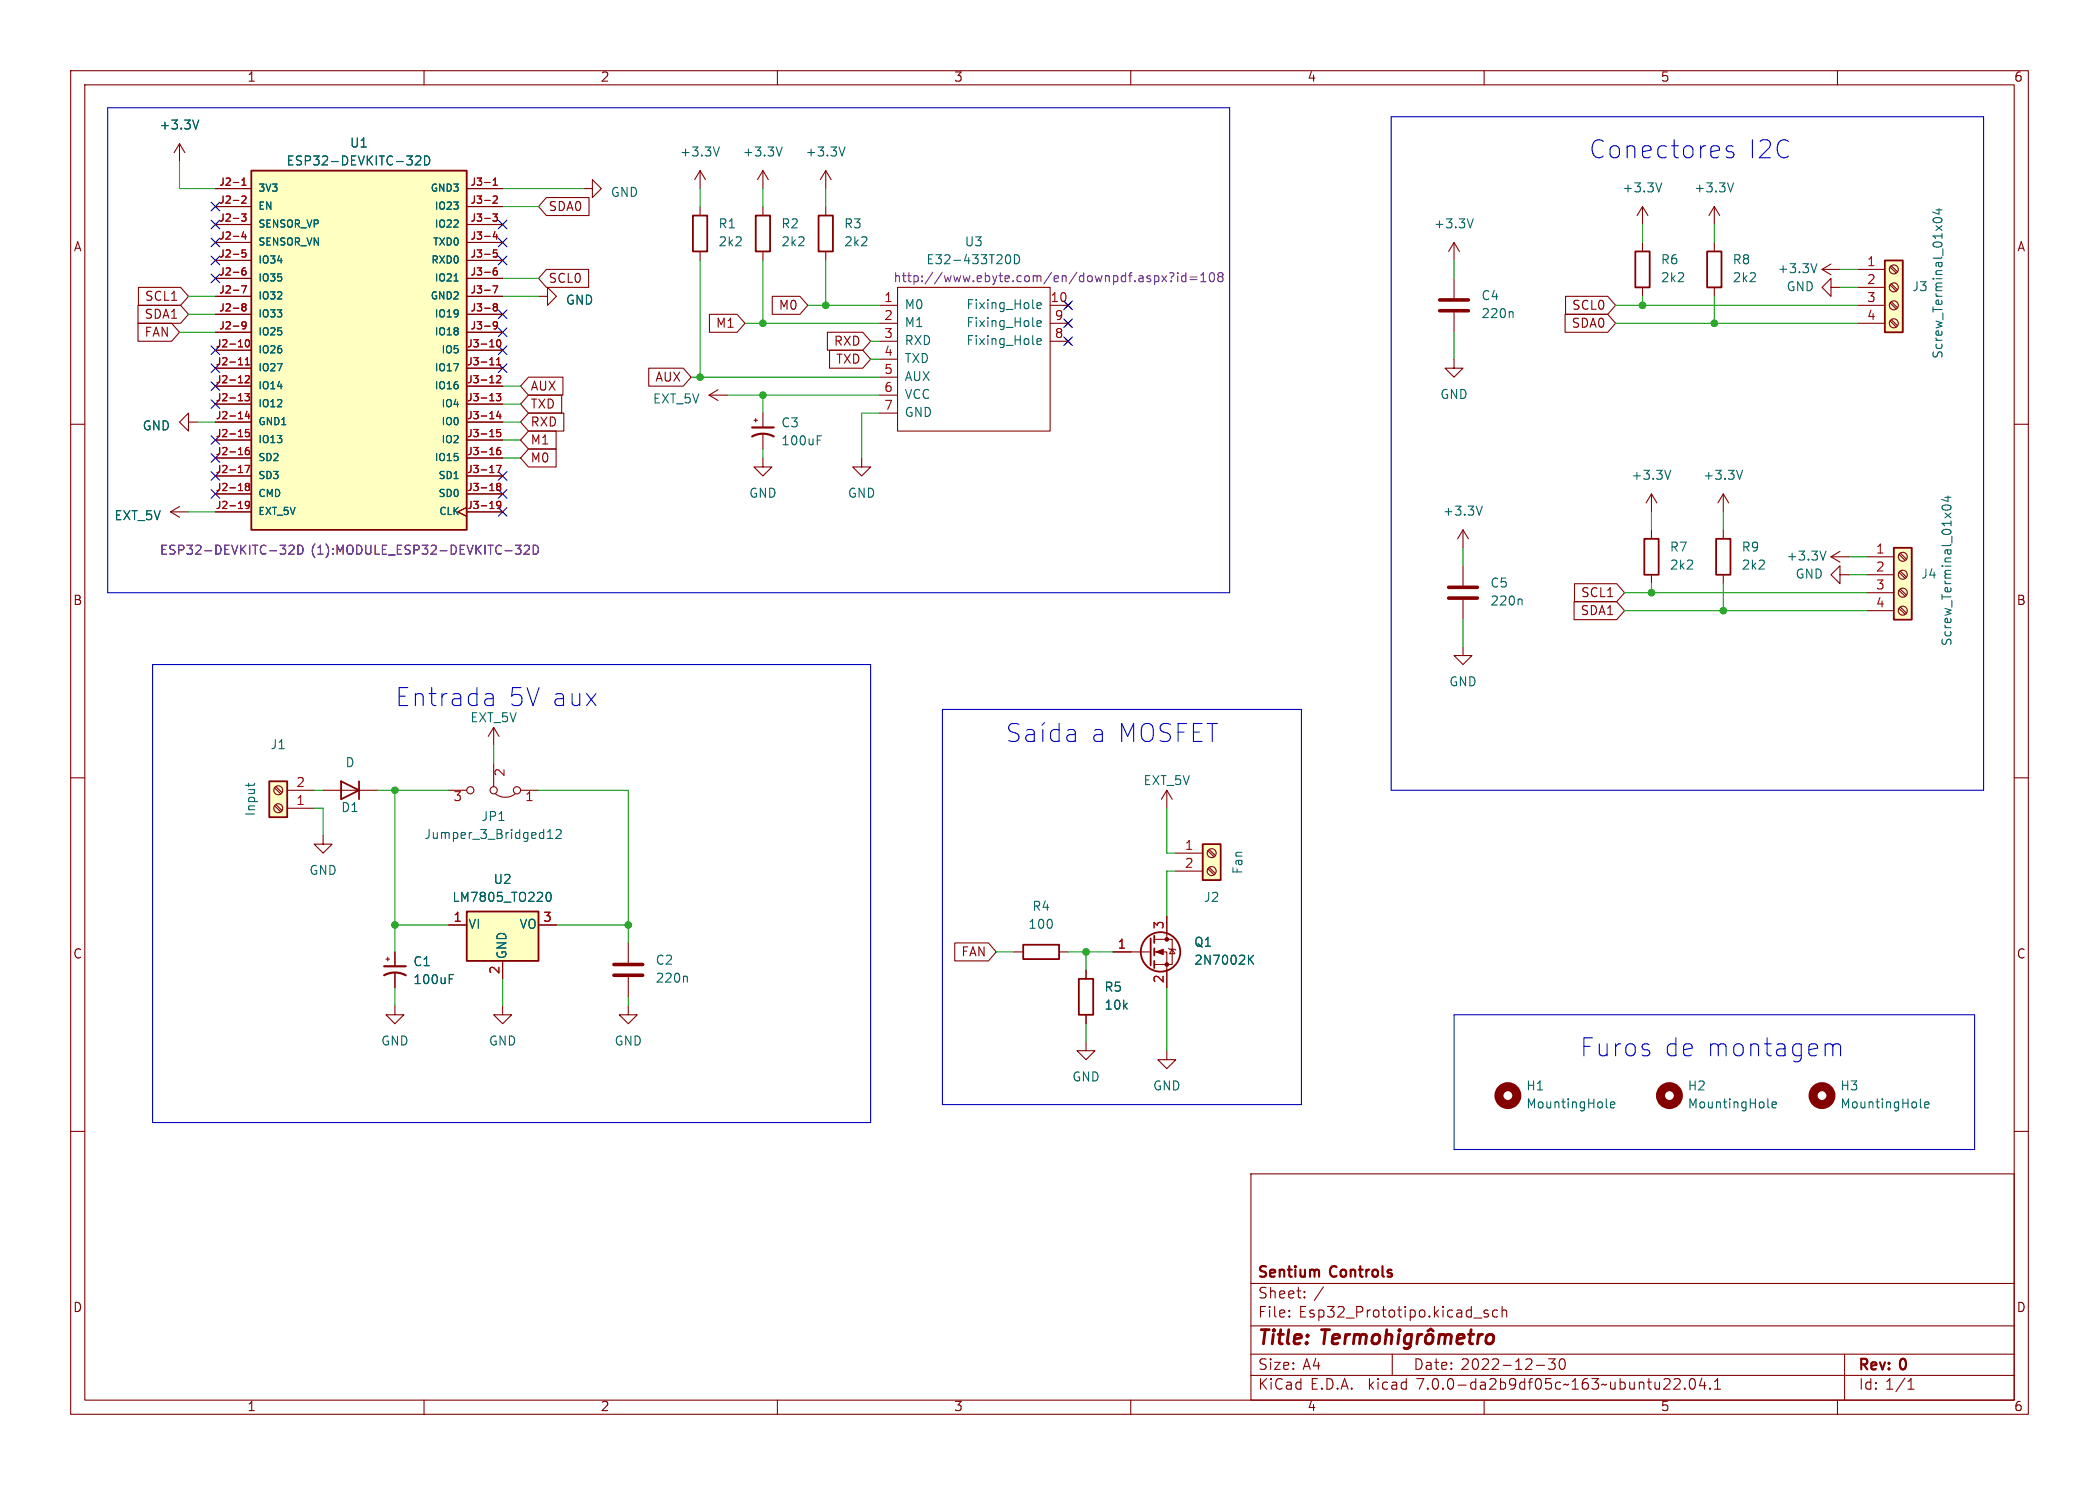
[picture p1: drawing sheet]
<svg xmlns="http://www.w3.org/2000/svg" width="297mm" height="210mm" viewBox="0 0 297 210" stroke-linecap="round" stroke-linejoin="round" font-family="sans-serif">
<g fill="none" stroke="#840000" stroke-width=".15">
<path d="M10 10h277v190h-277zM12 12h273v186h-273zM60 10v2M110 10v2M160 10v2M210 10v2M260 10v2M25.4 20.3l-.8 1.3M25.4 20.3v2.6M25.4 20.3l.8 1.3M30.5 26.7h5.1M30.5 29.2h5.1"/>
<path d="M30.5 31.8h5.1M30.5 34.3h5.1M30.5 36.8h5.1M30.5 39.4h5.1M66 26.7h5.1M66 29.2h5.1M66 31.8h5.1M66 34.3h5.1M66 36.8h5.1M66 39.4h5.1M77.3 38.1h6v2.5h-6l-1.1-1.2zM77.3 27.9h6v2.6h-6l-1.1-1.3z"/>
<path d="M82.5 26.7h1.3v-1.3l1.3 1.3-1.3 1.2v-1.2M99.1 24.1l-.8 1.3M99.1 24.1v2.6M99.1 29.2v1.3M99.1 35.6v1.2M99.1 24.1l.7 1.3M107.9 24.1l-.7 1.3M107.9 24.1v2.6M107.9 29.2v1.3M107.9 35.6v1.2M107.9 24.1l.8 1.3M116.8 24.1l-.7 1.3"/>
<path d="M116.8 24.1v2.6M116.8 29.2v1.3M116.8 35.6v1.2M116.8 24.1l.8 1.3M205.7 34.3v2.5M205.7 39.4v2.8M205.7 34.3l-.7 1.3M205.7 34.3l.8 1.3M232.4 29.2l-.8 1.3M232.4 29.2v2.6M232.4 34.3v1.3M232.4 29.2l.8 1.3"/>
<path d="M242.6 29.2l-.8 1.3M242.6 29.2v2.6M242.6 34.3v1.3M242.6 29.2l.7 1.3M257.8 38.1l1.3 .8M257.8 38.1h2.5M259.1 37.3l-1.3 .8M262.9 38.1h3.8M267.4 37.8l.9 .8M267.6 37.6l.9 .8M10 60h2M19.5 45.7h4.8l1.1 1.3-1.1 1.3h-4.8z"/>
<path d="M19.5 43.2h6.1l1.1 1.3-1.1 1.2h-6.1zM19.6 40.6h6l1.1 1.3-1.1 1.3h-6zM26.7 59.7v-1.3l-1.3 1.3 1.3 1.3v-1.3h1.2M30.5 49.5h5.1M30.5 52.1h5.1M30.5 54.6h5.1M30.5 57.2h5.1M30.5 59.7h5.1M30.5 41.9h5.1M30.5 44.5h5.1M30.5 47h5.1M66 49.5h5.1"/>
<path d="M66 52.1h5.1M66 54.6h5.1M66 57.2h5.1M66 59.7h5.1M66 41.9h5.1M66 44.5h5.1M66 47h5.1M74.8 58.4h5v2.6h-5l-1.1-1.3zM74.8 55.9h4.7v2.5h-4.7l-1.1-1.2zM74.8 53.3h4.9v2.6h-4.9l-1.1-1.3zM76.2 41.9h1.3v-1.3l1.2 1.3-1.2 1.3v-1.3M91.8 52.1h4.9l1.1 1.2-1.1 1.3h-4.9z"/>
<path d="M100.3 55.9h2.6M100.3 55.9l1.3 .7M100.4 44.4h3.9l1.1 1.3-1.1 1.3h-3.9zM101.6 55.1l-1.3 .8M106.7 59.4h.5M106.9 59.2v.5M107.9 58.4v2.1M109.3 41.9h3.9l1.1 1.3-1.1 1.3h-3.9zM117.1 47h5l1.1 1.3-1.1 1.2h-5zM117.4 49.5h4.7l1.1 1.3-1.1 1.3h-4.7zM124.5 43.2h2.5M124.5 45.7h2.5"/>
<path d="M124.5 48.3h2.5M124.5 50.8h2.5M124.5 53.3h2.5M124.5 55.9h2.5M124.5 58.4h2.5M127 40.6h21.6v20.4h-21.6zM148.6 43.2h2.5M148.6 45.7h2.5M148.6 48.3h2.5M150.7 47.9l.8 .7M150.7 42.8l.8 .8M150.7 45.3l.8 .8"/>
<path d="M151.5 47.9l-.8 .7M151.5 42.8l-.8 .8M151.5 45.3l-.8 .8M205.7 50.8v1.3h1.3l-1.3 1.2-1.2-1.2h1.2M205.7 44.2v2.8M221.5 44.4h6l1.1 1.3-1.1 1.3h-6zM221.5 41.9h6l1.1 1.3-1.1 1.3h-6zM232.4 40.6v1.3M242.6 40.6v1.3M259.1 40.6v-1.2l-1.3 1.2 1.3 1.3v-1.3h1.2M262.9 40.6h3.8M262.9 43.2h3.8"/>
<path d="M262.9 45.7h3.8M267.4 45.4l.9 .8M267.4 42.8l.9 .9M267.4 40.3l.9 .8M267.6 45.2l.9 .9M267.6 42.7l.9 .8M267.6 40.1l.9 .9M285 60h2M24.1 72.4h2.6M24.1 72.4l1.3 .8M25.4 71.6l-1.3 .8M30.5 62.2h5.1"/>
<path d="M30.5 64.8h5.1M30.5 67.3h5.1M30.5 69.9h5.1M30.5 72.4h5.1M66 71.8l-1.2 .6 1.2 .6M66 62.2h5.1M66 64.8h5.1M66 67.3h5.1M66 69.9h5.1M66 72.4h5.1M74.8 63.5h3.9v2.5h-3.9l-1.1-1.2zM74.8 61h3.9v2.5h-3.9l-1.1-1.3z"/>
<path d="M107.9 64.8v1.2h1.3l-1.3 1.3-1.2-1.3h1.2M107.9 61.5v2M121.9 64.8v1.2h1.3l-1.3 1.3-1.3-1.3h1.3M207 74.9v2.6M207 74.9l-.8 1.3M207 74.9l.8 1.3M233.7 69.9v2.5M233.7 74.9v1.3M233.7 69.9l-.8 1.2M233.7 69.9l.7 1.2M243.8 69.9l-.7 1.2M243.8 69.9v2.5"/>
<path d="M243.8 74.9v1.3M243.8 69.9l.8 1.2M259.1 78.7h2.5M259.1 78.7l1.2 .8M260.3 78l-1.2 .7M264.2 78.7h3.8M268.7 78.4l.9 .8M268.9 78.2l.8 .9M207 91.4v1.3h1.3l-1.3 1.3-1.3-1.3h1.3M207 80v2.8M207 84.8v2.8M222.7 85.1h6.1l1.1 1.3-1.1 1.2h-6.1z"/>
<path d="M222.8 82.5h6l1.1 1.3-1.1 1.3h-6zM233.7 81.3v1.3M243.8 81.3v1.3M260.3 81.3v-1.3l-1.2 1.3 1.2 1.3v-1.3h1.3M264.2 81.3h3.8M264.2 83.8h3.8M264.2 86.4h3.8M268.7 86l.9 .9M268.7 83.5l.9 .8M268.7 80.9l.9 .9M268.9 85.9l.8 .8M268.9 83.3l.8 .9"/>
<path d="M268.9 80.8l.8 .8M10 110h2M38.9 111.4l.8 .9M38.9 114l.8 .8M39 111.3l.9 .8M39 113.8l.9 .8M40.6 111.8h3.8M40.6 114.3h3.8M45.7 118.1v1.3h1.3l-1.3 1.3-1.3-1.3h1.3M45.7 111.8h7.6M63.5 111.8h2.5M69.8 102.9v2.5"/>
<path d="M69.8 108v3.3M69.8 102.9l-.7 1.2M69.8 102.9l.8 1.2M70.1 112.3a2.26 2.26 0 0 0 2.8 0M73.7 111.8h2.5M165.1 111.8l-.8 1.2M165.1 111.8v2.5M165.1 111.8l.8 1.2M285 110h2M54.6 135.6h.5M54.9 135.4v.5M55.9 134.6v2.1"/>
<path d="M55.9 137.7v2M63.5 130.8h2.5M71.1 135.9v2.5M76.2 130.8h2.5M88.9 133.4v2.7M88.9 138.2v2.8M135.1 133.3h4.8l1.1 1.3-1.1 1.3h-4.8zM143.5 134.6h1.3M149.9 134.6h1.2M153.7 137.2v1.2M157.5 134.6h5.3M163.3 134.6h1.8v5.1"/>
<path d="M163.3 132.8h2.6v3.6h-2.6M165.1 129.5v3.3M165.4 134.1l.1 .1h.7l.2 .2M165.9 134.2l.3 .7h-.7zM166.4 120.7h3.8M166.4 123.2h3.8M170.9 122.9l.9 .8M170.9 120.3l.9 .9M171.1 122.7l.9 .8M171.1 120.1l.9 .9M10 160h2M55.9 142.2v1.3h1.2l-1.2 1.3-1.3-1.3h1.3"/>
<path d="M71.1 142.2v1.3h1.3l-1.3 1.3-1.3-1.3h1.3M88.9 142.2v1.3h1.3l-1.3 1.3-1.3-1.3h1.3M153.7 147.3v1.3h1.2l-1.2 1.3-1.3-1.3h1.3M153.7 143.5v1.3M165.1 148.6v1.3h1.3l-1.3 1.2-1.3-1.2h1.3M285 160h2M177 166h108v32h-108zM60 198v2M110 198v2M160 198v2M177 194.5h108M177 191.5h108"/>
<path d="M177 187.5h108M177 181.5h108M182.4 186.1l.1 .1-.1 .1M182.4 185.3l.1 .1-.1 .1M184.6 183.4v.1v.1M184.6 182.6v.1v.1M197 191.5v3M208.5 186.4h1.2M210 198v2M210.5 185.3h-.3l-.2 .2v.2l.5 .1 .1 .2-.1 .2-.1 .1-.4-.1M211.9 185.3h-.4l-.3 .2v.5l.1 .2 .2 .1 .4-.1M212.5 185.4a.37 .37 0 0 1 .7 .1v.8"/>
<path d="M212.5 184.8v1.5M217.4 193.1h1.1M219.1 192.2h.9l-.5 .5a.41 .41 0 0 1 .5 .3v.4l-.1 .2-.6 .1-.2-.2M220.8 192.3a.36 .36 0 0 1 .3-.1 .36 .36 0 0 1 .3 .2 .77 .77 0 0 1-.4 1.3 .91 .91 0 0 1-.2-1.4zM236.9 195.1l.2-.1h.5a.41 .41 0 0 1 .1 .6l-.9 .9h.9M238.4 196.3l.1 .1-.1 .1M238.4 196.3l-.1 .1 .1 .1M238.4 196.3v.2M239.2 195a.36 .36 0 0 1 .6 .2 .77 .77 0 0 1-.4 1.3 1 1 0 0 1-.2-1.5zM240.8 194.9l-.3 1.1h.9M241.2 195.5v1M242 196.3v.1v.1"/>
<path d="M242 196.3l-.1 .1 .1 .1M242 196.3v.2M242.6 196.5h.9M242.6 195.4l.4-.4v1.5M260 198v2M261 191.5v6.5M270 196.5h.8M270 195.4l.4-.4v1.5"/>
<circle cx="268" cy="38.1" r=".63"/>
<circle cx="268" cy="40.6" r=".63"/>
<circle cx="268" cy="43.2" r=".63"/>
<circle cx="268" cy="45.7" r=".63"/>
<circle cx="269.2" cy="78.7" r=".63"/>
<circle cx="269.2" cy="86.4" r=".63"/>
<circle cx="269.2" cy="83.8" r=".63"/>
<circle cx="269.2" cy="81.3" r=".63"/>
<circle cx="39.4" cy="111.8" r=".63"/>
<circle cx="39.4" cy="114.3" r=".63"/>
<circle cx="66.5" cy="111.8" r=".51"/>
<circle cx="69.9" cy="111.8" r=".51"/>
<circle cx="73.2" cy="111.8" r=".51"/>
<circle cx="171.4" cy="120.6" r=".63"/>
<circle cx="171.4" cy="123.2" r=".63"/>
</g>
<g fill="none" stroke="#840000" stroke-width=".4">
<path d="M187 188h1.1M187.6 188l-.3 2M188.5 189.4l1-.2v-.4l-.2-.1-.6 .1-.1 .2-.1 .8 .1 .1 .1 .1 .6-.1M190.4 188.7l-.1 1.3M191 188.7a.59 .59 0 0 0-.6 .4M191.6 188.9a.49 .49 0 0 1 .9 .1M191.7 188.7l-.2 1.3M192.5 189a.5 .5 0 0 1 .8-.2v.2l-.1 1M192.5 189l-.1 1M194.3 188.9a.52 .52 0 0 1 .5-.2 .52 .52 0 0 1 .4 .4v.6a.55 .55 0 0 1-.6 .4 .55 .55 0 0 1-.5-.4zM196.1 188.9a.49 .49 0 0 1 .9 .1l-.2 1M196.2 188l-.2 2"/>
<path d="M198 188.7l-.2 1.3M198 188v.2M198 188l-.1 .1 .1 .1M198 188l.1 .1-.1 .1M199.7 188.8a.66 .66 0 0 0-.9 .3l-.1 .6 .1 .2 .2 .1 .6-.1M199.8 188.7l-.2 1.6a.6 .6 0 0 1-.9 .3M200.6 188.7l-.1 1.3M201.2 188.7a.59 .59 0 0 0-.6 .4M201.9 188.9a.52 .52 0 0 1 .5-.2 .52 .52 0 0 1 .4 .4l-.1 .6a.55 .55 0 0 1-.5 .4 .55 .55 0 0 1-.5-.4zM202 188.2l.5-.3 .3 .3M203.7 188.9a.49 .49 0 0 1 .8 .1M203.7 188.7l-.2 1.3"/>
<path d="M204.5 189a.5 .5 0 0 1 .8-.2l.1 .2-.2 1M204.5 189l-.1 1M206.2 189.4l1-.2-.1-.4-.2-.1-.6 .1-.1 .2-.1 .8 .1 .1 .2 .1 .6-.1M207.8 188.7h.7M208.2 188l-.3 1.8 .1 .1 .4 .1M209.2 188.7l-.2 1.3M209.8 188.7a.59 .59 0 0 0-.6 .4M210.4 188.9a.52 .52 0 0 1 .6-.2 .52 .52 0 0 1 .4 .4l-.1 .6a.55 .55 0 0 1-.5 .4 .55 .55 0 0 1-.6-.4z"/>
</g>
<g fill="none" stroke="#840000" stroke-width=".25">
<path d="M35.6 24.1h30.4v50.8h-30.4zM98 30.5h2.1v5.1h-2.1zM106.9 30.5h2.1v5.1h-2.1zM115.8 30.5h2.1v5.1h-2.1zM231.4 35.6h2v5h-2zM241.6 35.6h2v5h-2zM266.7 36.8h2.5v10.2h-2.5zM232.7 76.2h2v5.1h-2zM242.8 76.2h2.1v5.1h-2.1zM268 77.5h2.5v10.1h-2.5zM38.1 110.5h2.5v5.1h-2.5zM48.3 110.5l2.5 1.3-2.5 1.2z"/>
<path d="M50.8 110.5v2.5M170.2 119.4h2.5v5.1h-2.5zM66 128.9h10.2v7h-10.2zM144.8 133.6h5.1v2h-5.1zM152.7 138.4h2v5.1h-2zM162.8 132.7v3.8M163.3 132.3v1.1M163.3 134.1v1M163.3 135.9v1"/>
<circle cx="164.2" cy="134.6" r="2.79"/>
</g>
<g fill="none" stroke="#006464" stroke-width=".15">
<path d="M28.1 17l-.4 1.2M58.8 22.2l.2-.1h.3l.2 .1v.2v.2l-.7 .7h.7M60.1 22.1a.64 .64 0 0 1 .7 .6 .64 .64 0 0 1-.7 .6zM64.2 39.7h.6M101.8 20.8l-.4 1.3M110.7 20.8l-.5 1.3M119.6 20.8l-.5 1.3M142.5 36.1l.1-.1a.69 .69 0 0 1 .3 1.2l-.2 .1-.2-.1M143.5 36a.64 .64 0 0 1 .8 .7 .64 .64 0 0 1-.8 .6zM208.5 30.9l-.5 1.3M235.1 25.9l-.4 1.2M245.3 25.9l-.4 1.2"/>
<path d="M257.1 37.3l-.4 1.3M273.6 30.9a.69 .69 0 0 1 1.2 .3 .8 .8 0 0 1-1.3 0zM273.9 29.7h.9M274.4 29.5v.8l-.9-.3M146.7 48.3l.6-.1v-.3h-.4l-.2 .2 .1 .6h.5M146.7 43.2l.6-.1v-.2l-.4-.1-.2 .2 .1 .6h.5M146.7 45.8l.6-.2v-.2l-.4-.1-.2 .2 .1 .6h.5M213.9 44.1l.2 .2v.6M115.6 61.6h.6M209.7 71.6l-.4 1.3M236.4 66.5l-.4 1.3M246.6 66.5l-.5 1.3"/>
<path d="M258.4 77.9l-.5 1.3M274.9 71.5a.69 .69 0 0 1 1.2 .3 .8 .8 0 0 1-1.3 0zM275.2 70.3h.9M275.6 70.1v.8l-.9-.3M215.2 84.7l.2 .2v.7M35.2 110.8v.4M36 110.8v.2M77.5 118.6h.7M77.5 117.7l.3-.4v1.3M78.7 117.4l.2-.1h.3l.1 .1 .1 .3-.1 .2-.7 .7h.8M63.6 137.8h.6M77.3 126.7l.1-.4 .2-.1a.69 .69 0 0 1 .3 1.1l-.2 .2-.3-.1-.1-.4"/>
<path d="M97.1 138l.2 .2v.7M176.8 135.6l.6 .8M177.4 135.1l-.7 .7M227.3 156.6l.2 .1M227.9 156.3l.6-.2-.1-.2-.3-.1-.2 .2v.6h.5M250.2 156.6l.1 .1M250.7 156.3l.6-.2v-.2l-.4-.1-.2 .2 .1 .6h.5M271.8 156.6l.1 .1M272.3 156.3l.6-.2v-.2l-.4-.1-.2 .2 .1 .6h.5"/>
</g>
<g fill="#ffffc2" stroke="#ffffc2" stroke-width=".14">
<path d="M266.7 36.8h2.5v10.2h-2.5z"/>
<path d="M268 77.5h2.5v10.1h-2.5z"/>
<path d="M38.1 110.5h2.5v5.1h-2.5z"/>
<path d="M66 128.9h10.2v7h-10.2z"/>
<path d="M35.6 24.1h30.4v50.8h-30.4z"/>
<path d="M170.2 119.4h2.5v5.1h-2.5z"/>
</g>
<path d="M203.7 42.4h4.1M203.7 43.9h4.1M205 83.1h4M205 84.6h4M86.9 136.4h4M86.9 137.9h4" fill="none" stroke="#840000" stroke-width=".51"/>
<path d="M106.4 61.7a3.2 3.2 0 0 1 3.1 0M106.4 60.5h3.1M54.4 137.9a3.2 3.2 0 0 1 3 0M54.4 136.7h3" fill="none" stroke="#840000" stroke-width=".3"/>
<g fill="none" stroke="#840000" stroke-width="1.3">
<circle cx="213.4" cy="154.9" r="1.27"/>
<circle cx="236.2" cy="154.9" r="1.27"/>
<circle cx="257.8" cy="154.9" r="1.27"/>
</g>
<g fill="none" stroke="#a90000" stroke-width=".15">
<path d="M34.2 30.3h.6l-.3 .3 .3 .1v.5l-.2 .1-.4-.1M34.2 26.2h.6M34.2 25.5l.3-.3v1M34.2 27.8l.4-.1 .2 .3-.6 .7h.6M34.5 32.8l-.3 .7h.7M34.7 33.1v.7M34.7 37.9h-.3a.68 .68 0 0 0 0 1l.4-.1v-.3l-.2-.2h-.2l-.2 .2M34.8 35.3h-.5l-.1 .5 .2-.1 .3 .1 .1 .1v.4l-.2 .1-.4-.1M69.7 30.3h.7l-.4 .3 .3 .1v.5l-.1 .1-.5-.1M69.8 26.2h.6M69.8 27.8l.4-.1 .2 .3-.7 .7h.7M69.8 25.5l.3-.3v1"/>
<path d="M70 32.8l-.2 .7h.6M70.3 37.9h-.3a.68 .68 0 0 0 0 1l.3-.1 .1-.3-.2-.2h-.2l-.2 .2M70.3 33.1v.7M70.3 35.3h-.5v.5l.1-.1 .4 .1 .1 .1-.1 .4-.1 .1-.4-.1M33.7 51.6h.6M34.2 40.4h.7l-.5 1M34.4 43.4l-.2-.2 .2-.2h.3l.1 .2-.2 .2M34.4 43.4l-.2 .2 .1 .3 .1 .1 .3-.1 .1-.1v-.3l-.2-.1M34.4 43.4h.2M34.7 55.7h.6l-.3 .3 .2 .1v.5l-.1 .1-.4-.1M34.7 53.2l.4-.1 .2 .3-.6 .7h.6M34.7 51.6h.6"/>
<path d="M34.7 50.9l.3-.3v1M34.8 48.1l.2-.1a.54 .54 0 0 1 .3 .5 .54 .54 0 0 1-.3 .6l-.2-.1-.1-.3zM34.8 45.9l-.2 .2h-.2l-.2-.2 .1-.4h.3l.2 .1a.67 .67 0 0 1-.3 .9h-.2M35 58.2l-.3 .7h.6M35.2 58.5v.7M69.3 51.6h.6M69.7 40.4h.7l-.4 1M70 43.4l-.2-.2 .2-.2h.3l.1 .2-.2 .2M70 43.4h.2M70 43.4l-.2 .2v.3l.2 .1 .3-.1 .1-.1-.1-.3-.1-.1M70.2 55.7h.7l-.4 .3 .3 .1v.5l-.1 .1-.5-.1M70.3 51.6h.6"/>
<path d="M70.3 53.2l.4-.1 .2 .3-.7 .7h.7M70.3 50.9l.3-.3v1M70.4 48.1l.1-.1a.54 .54 0 0 1 .4 .5 .54 .54 0 0 1-.4 .6l-.1-.1-.1-.3zM70.4 45.9l-.2 .2h-.2l-.2-.2 .1-.4h.3l.1 .1a.67 .67 0 0 1-.2 .9h-.2M70.5 58.2l-.2 .7h.6M70.8 58.5v.7M34.7 65.8h.6l-.4 1M34.9 68.8l-.2-.2 .2-.2h.3l.1 .2-.2 .2M34.9 68.8l-.2 .2 .1 .3 .1 .1h.2l.2-.2-.1-.3-.1-.1M34.9 68.8h.2M35.2 63.3h-.3a.68 .68 0 0 0 0 1l.3-.1 .1-.3-.2-.2h-.2l-.2 .2M35.2 60.7h-.4l-.1 .5 .2-.1 .3 .1 .1 .1-.1 .4-.1 .1-.4-.1"/>
<path d="M35.3 71.3l-.2 .2h-.2l-.2-.2 .1-.4h.3l.1 .1a.67 .67 0 0 1-.2 .9h-.2M70.2 65.8h.7l-.4 1M70.5 68.8l-.2-.2 .2-.2h.3l.1 .2-.2 .2M70.5 68.8h.2M70.5 68.8l-.2 .2v.3l.2 .1h.2l.2-.2-.1-.3-.1-.1M70.8 63.3h-.3a.68 .68 0 0 0 0 1l.3-.1 .1-.3-.2-.2h-.2l-.2 .2M70.8 60.7h-.5v.5l.1-.1 .4 .1 .1 .1-.1 .4-.1 .1-.4-.1M70.9 71.3l-.2 .2h-.2l-.2-.2 .1-.4h.3l.1 .1a.67 .67 0 0 1-.2 .9h-.2"/>
</g>
<g fill="none" stroke="#840084" stroke-width=".15">
<path d="M164.4 39l.7 .8M165.1 39l-.7 .8M165.5 38.6h.4a.32 .32 0 0 1 .2 .3 .32 .32 0 0 1-.3 .3l-.1 .2M165.7 39.7v.1M166.6 38.6v.1M166.6 39v.8M167.8 38.6v1.2M167.8 39.1l-.4-.1-.2 .2v.4l.1 .2h.5M168.4 39.2h1M168.4 39.5h1M169.9 39.8h.7M169.9 38.9l.4-.3v1.2"/>
<path d="M171.2 38.7l.2-.1a.69 .69 0 0 1 .3 1.1l-.2 .1a.69 .69 0 0 1-.3-1.1zM172.6 39.1l-.3-.2 .3-.3h.2l.3 .2-.3 .3M172.6 39.1l-.3 .3v.2l.3 .2h.2l.3-.2v-.2l-.3-.3M172.6 39.1h.2M40.9 77.2l.2-.1h.3l.2 .1v.3v.1l-.8 .8h.8M42.2 77.1a.64 .64 0 0 1 .7 .6 .64 .64 0 0 1-.7 .7zM72.9 77.1h.8l-.4 .5 .3 .1 .1 .4-.2 .3h-.4M74.2 77.2l.2-.1h.3l.2 .1v.3v.1l-.8 .8h.8M75.5 77.1a.64 .64 0 0 1 .7 .6 .64 .64 0 0 1-.7 .7z"/>
</g>
<g fill="#840000" stroke="#840000" stroke-width=".15">
<path d="M163.6 134.6l1-.4v.8z"/>
<circle cx="165.1" cy="136.4" r=".25"/>
<circle cx="165.1" cy="132.8" r=".25"/>
</g>
<g fill="none" stroke="#0000c2" stroke-width=".15">
<path d="M15.2 15.2h158.8v68.6h-158.8zM196.8 16.5h83.9v95.3h-83.9zM245.2 20.7l-.2-.1h-.4l-.2 .1-.1 .3 .1 .3 .8 .3 .2 .2-.2 .4-.2 .1h-.5l-.2-.1M21.6 94h101.6v64.8h-101.6zM68.9 98.1h.5l.3 .1 .1 .2v1.4M69.8 99.7l-.3 .1h-.6M69.8 98.7l-.3 .1h-.6M133.3 100.3h50.8v55.9h-50.8zM144.2 102.4l-.4-.1h-.6a.62 .62 0 0 0-.5 .6 .62 .62 0 0 0 .5 .6 .93 .93 0 0 1 1 .6 .65 .65 0 0 1-.5 .8h-.6l-.4-.2M145.3 103.3l.2-.1h.5l.2 .1 .2 .2v1.4M146.4 103.8l-.3 .1h-.6a.5 .5 0 0 0-.4 .5 .5 .5 0 0 0 .4 .5h.6l.3-.2M147.6 103.2v1.7"/>
<path d="M147.8 102.2l-.4 .4M149.9 103.3l-.3-.1h-.5l-.3 .2-.1 .2v.8l.2 .3 .2 .2h.5l.3-.2M149.9 102.3v2.6M151.1 103.3l.2-.1h.5l.2 .1 .2 .2v1.4M152.2 103.8l-.3 .1h-.6a.5 .5 0 0 0-.4 .5 .5 .5 0 0 0 .4 .5h.6l.3-.2M205.7 143.5h73.7v19.1h-73.7zM258.6 147.6h.4l.2 .1 .1 .3M259.3 148l.2-.3 .2-.1 .6 .1 .1 .3v1.3M259.3 148v1.3"/>
</g>
<g fill="none" stroke="#009600" stroke-width=".15">
<path d="M25.4 22.9v3.8h5.1M71.1 29.2h5.1M71.1 26.7h11.4M71.1 39.4h5.1M99.1 26.7v2.5M99.1 36.8v16.5M107.9 26.7v2.5M107.9 36.8v8.9M116.8 26.7v2.5M116.8 36.8v6.4M205.7 36.8v2.6M232.4 31.8v2.5"/>
<path d="M242.6 31.8v2.5M260.3 38.1h2.6M25.4 47h5.1M26.7 44.5h3.8M26.7 41.9h3.8M27.9 59.7h2.6M71.1 59.7h2.6M71.1 41.9h5.1M71.1 54.6h2.6M71.1 57.2h2.6M97.8 53.3h26.7M102.9 55.9h21.6"/>
<path d="M105.4 45.7h19.1M107.9 55.9v2.5M114.3 43.2h10.2M123.2 50.8h1.3M123.2 48.3h1.3M124.5 58.4h-2.6v6.4M205.7 47v3.8M228.6 45.7h34.3M228.6 43.2h34.3M232.4 41.9v1.3M242.6 41.9v3.8M260.3 40.6h2.6"/>
<path d="M26.7 72.4h3.8M71.1 64.8h2.6M71.1 62.2h2.6M107.9 63.5v1.3M207 77.5v2.5M233.7 72.4v2.5M243.8 72.4v2.5M261.6 78.7h2.6M207 87.6v3.8M229.9 83.8h34.3M229.9 86.4h34.3M233.7 82.6v1.2"/>
<path d="M243.8 82.6v3.8M261.6 81.3h2.6M44.4 111.8h1.3M44.4 114.3h1.3v3.8M53.3 111.8h10.2M55.9 111.8v22.8M69.8 105.4v2.6M76.2 111.8h12.7v21.6M165.1 114.3v6.4h1.3M55.9 139.7v2.5M55.9 130.8h7.6M71.1 138.4v3.8"/>
<path d="M78.7 130.8h10.2M141 134.6h2.5M151.1 134.6h6.4M153.7 134.6v2.6M165.1 139.7v8.9M166.4 123.2h-1.3v6.3M88.9 141v1.2M153.7 144.8v2.5"/>
</g>
<g fill="none" stroke="#000084" stroke-width=".15">
<path d="M29.9 28.6l1.2 1.2M29.9 31.1l1.2 1.3M29.9 38.8l1.2 1.2M29.9 33.7l1.2 1.2M29.9 36.2l1.2 1.2M31.1 28.6l-1.2 1.2M31.1 31.1l-1.2 1.3M31.1 38.8l-1.2 1.2M31.1 33.7l-1.2 1.2M31.1 36.2l-1.2 1.2M70.5 31.1l1.2 1.3M70.5 36.2l1.2 1.2"/>
<path d="M70.5 33.7l1.2 1.2M71.7 31.1l-1.2 1.3M71.7 36.2l-1.2 1.2M71.7 33.7l-1.2 1.2M29.9 51.5l1.2 1.2M29.9 48.9l1.2 1.2M29.9 54l1.2 1.2M29.9 56.5l1.2 1.3M31.1 51.5l-1.2 1.2M31.1 48.9l-1.2 1.2M31.1 54l-1.2 1.2M31.1 56.5l-1.2 1.3"/>
<path d="M70.5 46.4l1.2 1.2M70.5 51.5l1.2 1.2M70.5 48.9l1.2 1.2M70.5 43.8l1.2 1.3M71.7 46.4l-1.2 1.2M71.7 51.5l-1.2 1.2M71.7 48.9l-1.2 1.2M71.7 43.8l-1.2 1.3M150.5 45.1l1.2 1.2M150.5 42.6l1.2 1.2M150.5 47.7l1.2 1.2M151.7 45.1l-1.2 1.2"/>
<path d="M151.7 42.6l-1.2 1.2M151.7 47.7l-1.2 1.2M29.9 69.2l1.2 1.3M29.9 66.7l1.2 1.2M29.9 64.2l1.2 1.2M29.9 61.6l1.2 1.2M31.1 69.2l-1.2 1.3M31.1 66.7l-1.2 1.2M31.1 64.2l-1.2 1.2M31.1 61.6l-1.2 1.2M70.5 71.8l1.2 1.2M70.5 66.7l1.2 1.2"/>
<path d="M70.5 69.2l1.2 1.3M71.7 71.8l-1.2 1.2M71.7 66.7l-1.2 1.2M71.7 69.2l-1.2 1.3"/>
</g>
<g fill="#009600" stroke="#009600" stroke-width=".15">
<circle cx="116.8" cy="43.2" r=".46"/>
<circle cx="99.1" cy="53.3" r=".46"/>
<circle cx="107.9" cy="55.9" r=".46"/>
<circle cx="107.9" cy="45.7" r=".46"/>
<circle cx="233.7" cy="83.8" r=".46"/>
<circle cx="242.6" cy="45.7" r=".46"/>
<circle cx="232.4" cy="43.2" r=".46"/>
<circle cx="243.8" cy="86.4" r=".46"/>
<circle cx="55.9" cy="130.8" r=".46"/>
<circle cx="55.9" cy="111.8" r=".46"/>
<circle cx="88.9" cy="130.8" r=".46"/>
<circle cx="153.7" cy="134.6" r=".46"/>
</g>
<g font-size="3.5" fill="#0000c2">
<text x="224.8" y="22.9">Conectores</text>
<text x="247.2" y="22.9">I2C</text>
<text x="55.9" y="100.3">Entrada</text>
<text x="71.8" y="100.3">5V aux</text>
<text x="154.2" y="105.4">a MOSFET</text>
<text x="223.5" y="149.9">Furos</text>
<text x="235.3" y="149.9">de montagem</text>
</g>
<text font-size="2.8" fill="#840000" x="178" y="190.8">Title:</text>
<g font-size="2.1" fill="#840000">
<text x="178" y="183.9">Sheet:</text>
<text x="178" y="181.1">Sentium</text>
<text x="185.9" y="183.9">/</text>
<text x="188.4" y="181.1">Controls</text>
<text x="178" y="186.6">File:</text>
<text x="183.8" y="186.6">Esp32_Prototipo.kicad_sch</text>
<text x="178" y="196.8">KiCad</text>
<text x="178" y="194">Size:</text>
<text x="184.3" y="194">A4</text>
<text x="185.4" y="196.8">E.D.A.</text>
<text x="193.7" y="196.8">kicad</text>
<text x="200" y="194">Date:</text>
<text x="200.6" y="196.8">7.0.0-da2b9df05c~163~ubuntu22.04.1</text>
<text x="206.7" y="194">2022-12-30</text>
<text x="263" y="194.2">Rev:</text>
<text x="263" y="196.8">Id: 1/1</text>
<text x="269" y="194.2">0</text>
</g>
<g font-size="1.8" fill="#840000">
<text x="35" y="11.8">1</text>
<text x="85" y="11.8">2</text>
<text x="135" y="11.8">3</text>
<text x="185" y="11.8">4</text>
<text x="235" y="11.8">5</text>
<text x="285" y="11.8">6</text>
<text x="10.4" y="35.8">A</text>
<text x="77.6" y="30.1">SDA0</text>
<text x="285.4" y="35.8">A</text>
<text x="77.6" y="40.3">SCL0</text>
<text x="20.3" y="47.9">FAN</text>
<text x="20.3" y="45.4">SDA1</text>
<text x="20.4" y="42.8">SCL1</text>
<text x="101.2" y="46.6">M1</text>
<text x="110.1" y="44.1">M0</text>
<text x="222.3" y="46.6">SDA0</text>
<text x="222.3" y="44.1">SCL0</text>
<text x="117.9" y="49.2">RXD</text>
<text x="118.2" y="51.7">TXD</text>
<text x="75.1" y="58.1">TXD</text>
<text x="75.1" y="55.5">AUX</text>
<text x="92.6" y="54.3">AUX</text>
<text x="75.1" y="65.7">M0</text>
<text x="75.1" y="60.6">RXD</text>
<text x="75.1" y="63.1">M1</text>
<text x="10.3" y="85.8">B</text>
<text x="223.5" y="87.3">SDA1</text>
<text x="223.6" y="84.7">SCL1</text>
<text x="285.3" y="85.8">B</text>
<text x="10.3" y="135.8">C</text>
<text x="135.9" y="135.5">FAN</text>
<text x="285.3" y="135.8">C</text>
<text x="10.3" y="185.8">D</text>
<text x="285.3" y="185.8">D</text>
<text x="35" y="199.8">1</text>
<text x="85" y="199.8">2</text>
<text x="135" y="199.8">3</text>
<text x="185" y="199.8">4</text>
<text x="235" y="199.8">5</text>
<text x="285" y="199.8">6</text>
</g>
<g font-size="1.8" fill="#006464">
<text x="22.5" y="18.6">+3.3V</text>
<text x="40.5" y="23.7">ESP32-DEVKITC-32D</text>
<text x="49.5" y="21.1">U1</text>
<text x="96.2" y="22.4">+3.3V</text>
<text x="105" y="22.4">+3.3V</text>
<text x="113.9" y="22.4">+3.3V</text>
<text x="86.4" y="28.1">GND</text>
<text x="229.5" y="27.5">+3.3V</text>
<text x="239.7" y="27.5">+3.3V</text>
<text x="101.6" y="32.6">R1</text>
<text x="101.6" y="35.1">2k2</text>
<text x="110.5" y="32.6">R2</text>
<text x="110.5" y="35.1">2k2</text>
<text x="119.4" y="32.6">R3</text>
<text x="119.4" y="35.1">2k2</text>
<text x="136.5" y="35.1">U3</text>
<text x="202.8" y="32.6">+3.3V</text>
<text x="131" y="37.7">E32-433T20D</text>
<text x="235" y="37.7">R6</text>
<text x="235" y="40.2">2k2</text>
<text x="245.1" y="37.7">R8</text>
<text x="245.1" y="40.2">2k2</text>
<text x="251.5" y="38.9">+3.3V</text>
<text x="252.7" y="41.5">GND</text>
<text x="270.5" y="41.5">J3</text>
<text x="80" y="43.4">GND</text>
<text x="128" y="44">M0</text>
<text x="128" y="46.5">M1</text>
<text x="136.6" y="44">Fixing_Hole</text>
<text x="136.6" y="46.5">Fixing_Hole</text>
<text x="209.6" y="42.7">C4</text>
<text x="209.6" y="45.3">220n</text>
<text x="128" y="49.1">RXD</text>
<text x="128" y="51.6">TXD</text>
<text x="136.6" y="49.1">Fixing_Hole</text>
<text x="275.1" y="50.8" transform="rotate(-90 275.1 50.8)">Screw_Terminal_01x04</text>
<text x="92.3" y="57.3">EXT_5V</text>
<text x="128" y="54.2">AUX</text>
<text x="128" y="56.7">VCC</text>
<text x="128" y="59.2">GND</text>
<text x="203.7" y="56.7">GND</text>
<text x="20.1" y="61.2">GND</text>
<text x="110.5" y="60.7">C3</text>
<text x="110.5" y="63.3">100uF</text>
<text x="106" y="70.7">GND</text>
<text x="119.9" y="70.7">GND</text>
<text x="230.8" y="68.1">+3.3V</text>
<text x="240.9" y="68.1">+3.3V</text>
<text x="16.1" y="73.9">EXT_5V</text>
<text x="204.1" y="73.2">+3.3V</text>
<text x="210.8" y="83.4">C5</text>
<text x="236.2" y="78.3">R7</text>
<text x="236.2" y="80.8">2k2</text>
<text x="246.4" y="78.3">R9</text>
<text x="246.4" y="80.8">2k2</text>
<text x="252.7" y="79.6">+3.3V</text>
<text x="254" y="82.1">GND</text>
<text x="271.8" y="82.1">J4</text>
<text x="210.8" y="85.9">220n</text>
<text x="276.4" y="91.4" transform="rotate(-90 276.4 91.4)">Screw_Terminal_01x04</text>
<text x="205" y="97.3">GND</text>
<text x="38.2" y="106.2">J1</text>
<text x="66.5" y="102.4">EXT_5V</text>
<text x="48.8" y="108.8">D</text>
<text x="161.7" y="111.3">EXT_5V</text>
<text x="36.4" y="115.5" transform="rotate(-90 36.4 115.5)">Input</text>
<text x="48.2" y="115.1">D1</text>
<text x="60" y="118.9">Jumper_3_Bridged12</text>
<text x="68.1" y="116.4">JP1</text>
<text x="43.7" y="124">GND</text>
<text x="69.8" y="125.3">U2</text>
<text x="176.1" y="123.7" transform="rotate(-90 176.1 123.7)">Fan</text>
<text x="64" y="127.8">LM7805_TO220</text>
<text x="66.3" y="131.6">VI</text>
<text x="73.4" y="131.6">VO</text>
<text x="145.4" y="131.6">100</text>
<text x="146" y="129.1">R4</text>
<text x="170.3" y="127.8">J2</text>
<text x="58.4" y="136.9">C1</text>
<text x="71.9" y="135.6" transform="rotate(-90 71.9 135.6)">GND</text>
<text x="92.7" y="136.7">C2</text>
<text x="168.9" y="134.2">Q1</text>
<text x="168.9" y="136.7">2N7002K</text>
<text x="58.4" y="139.5">100uF</text>
<text x="92.7" y="139.3">220n</text>
<text x="156.2" y="140.5">R5</text>
<text x="156.2" y="143.1">10k</text>
<text x="53.9" y="148.1">GND</text>
<text x="69.1" y="148.1">GND</text>
<text x="86.9" y="148.1">GND</text>
<text x="151.7" y="153.2">GND</text>
<text x="163.1" y="154.5">GND</text>
<text x="215.9" y="154.5">H1</text>
<text x="238.8" y="154.5">H2</text>
<text x="260.4" y="154.5">H3</text>
<text x="215.9" y="157">MountingHole</text>
<text x="238.8" y="157">MountingHole</text>
<text x="260.4" y="157">MountingHole</text>
</g>
<g font-size="1.8" fill="#840084">
<text x="126.4" y="40.2">http://www.ebyte.com/en/downpdf.aspx?id=108</text>
<text x="22.6" y="78.7">ESP32-DEVKITC-32D</text>
<text x="44" y="78.7">(1):MODULE_ESP32-DEVKITC-32D</text>
</g>
<g font-size="1.8" fill="#a90000">
<text x="264.1" y="37.8">1</text>
<text x="264.1" y="40.4">2</text>
<text x="125.1" y="42.9">1</text>
<text x="125.1" y="45.5">2</text>
<text x="148.6" y="42.9">10</text>
<text x="149.2" y="45.5">9</text>
<text x="264.1" y="42.9">3</text>
<text x="264.1" y="45.5">4</text>
<text x="125.1" y="48">3</text>
<text x="125.1" y="50.5">4</text>
<text x="125.1" y="53.1">5</text>
<text x="149.2" y="48">8</text>
<text x="125.1" y="55.6">6</text>
<text x="125.1" y="58.2">7</text>
<text x="265.4" y="78.5">1</text>
<text x="265.4" y="81">2</text>
<text x="265.4" y="83.6">3</text>
<text x="265.4" y="86.1">4</text>
<text x="41.9" y="111.5">2</text>
<text x="64.1" y="113.7">3</text>
<text x="71.8" y="109.9" transform="rotate(-90 71.8 109.9)">2</text>
<text x="74.3" y="113.7">1</text>
<text x="41.9" y="114">1</text>
<text x="167.6" y="120.4">1</text>
<text x="167.6" y="122.9">2</text>
<text x="64.1" y="130.6">1</text>
<text x="76.8" y="130.6">3</text>
<text x="164.8" y="131.5" transform="rotate(-90 164.8 131.5)">3</text>
<text x="70.9" y="137.8" transform="rotate(-90 70.9 137.8)">2</text>
<text x="158.1" y="134.4">1</text>
<text x="164.8" y="139.1" transform="rotate(-90 164.8 139.1)">2</text>
</g>
<g font-size="1.4" fill="#a90000">
<text x="30.9" y="26.4">J2-1</text>
<text x="30.9" y="29">J2-2</text>
<text x="66.5" y="26.4">J3-1</text>
<text x="66.5" y="29">J3-2</text>
<text x="30.9" y="31.5">J2-3</text>
<text x="30.9" y="34">J2-4</text>
<text x="66.5" y="31.5">J3-3</text>
<text x="66.5" y="34">J3-4</text>
<text x="30.9" y="36.6">J2-5</text>
<text x="30.9" y="39.1">J2-6</text>
<text x="30.9" y="41.7">J2-7</text>
<text x="66.5" y="36.6">J3-5</text>
<text x="66.5" y="39.1">J3-6</text>
<text x="66.5" y="41.7">J3-7</text>
<text x="30.9" y="44.2">J2-8</text>
<text x="30.9" y="46.7">J2-9</text>
<text x="66.5" y="44.2">J3-8</text>
<text x="66.5" y="46.7">J3-9</text>
<text x="30.5" y="49.3">J2-10</text>
<text x="30.5" y="51.8">J2-11</text>
<text x="66" y="49.3">J3-10</text>
<text x="66" y="51.8">J3-11</text>
<text x="30.5" y="54.4">J2-12</text>
<text x="30.5" y="56.9">J2-13</text>
<text x="30.5" y="59.4">J2-14</text>
<text x="66" y="54.4">J3-12</text>
<text x="66" y="56.9">J3-13</text>
<text x="66" y="59.4">J3-14</text>
<text x="30.5" y="62">J2-15</text>
<text x="30.5" y="64.5">J2-16</text>
<text x="66" y="62">J3-15</text>
<text x="66" y="64.5">J3-16</text>
<text x="30.5" y="67.1">J2-17</text>
<text x="30.5" y="69.6">J2-18</text>
<text x="66" y="67.1">J3-17</text>
<text x="66" y="69.6">J3-18</text>
<text x="30.5" y="72.1">J2-19</text>
<text x="66" y="72.1">J3-19</text>
</g>
<g font-size="1.4" fill="#006464">
<text x="36.6" y="27.4">3V3</text>
<text x="36.6" y="29.9">EN</text>
<text x="60.8" y="27.4">GND3</text>
<text x="61.4" y="29.9">IO23</text>
<text x="36.6" y="32.4">SENSOR_VP</text>
<text x="36.6" y="35">SENSOR_VN</text>
<text x="61.1" y="35">TXD0</text>
<text x="61.4" y="32.4">IO22</text>
<text x="36.6" y="37.5">IO34</text>
<text x="36.6" y="40.1">IO35</text>
<text x="60.9" y="37.5">RXD0</text>
<text x="61.4" y="40.1">IO21</text>
<text x="36.6" y="42.6">IO32</text>
<text x="36.6" y="45.1">IO33</text>
<text x="36.6" y="47.7">IO25</text>
<text x="60.8" y="42.6">GND2</text>
<text x="61.4" y="45.1">IO19</text>
<text x="61.4" y="47.7">IO18</text>
<text x="36.6" y="50.2">IO26</text>
<text x="36.6" y="52.8">IO27</text>
<text x="61.4" y="52.8">IO17</text>
<text x="62.3" y="50.2">IO5</text>
<text x="36.6" y="55.3">IO14</text>
<text x="36.6" y="57.8">IO12</text>
<text x="61.4" y="55.3">IO16</text>
<text x="62.3" y="57.8">IO4</text>
<text x="36.6" y="60.4">GND1</text>
<text x="36.6" y="62.9">IO13</text>
<text x="36.6" y="65.5">SD2</text>
<text x="61.4" y="65.5">IO15</text>
<text x="62.3" y="60.4">IO0</text>
<text x="62.3" y="62.9">IO2</text>
<text x="36.6" y="68">SD3</text>
<text x="36.6" y="70.5">CMD</text>
<text x="61.9" y="68">SD1</text>
<text x="61.9" y="70.5">SD0</text>
<text x="36.6" y="73.1">EXT_5V</text>
<text x="62" y="73.1">CLK</text>
</g>
</svg>
